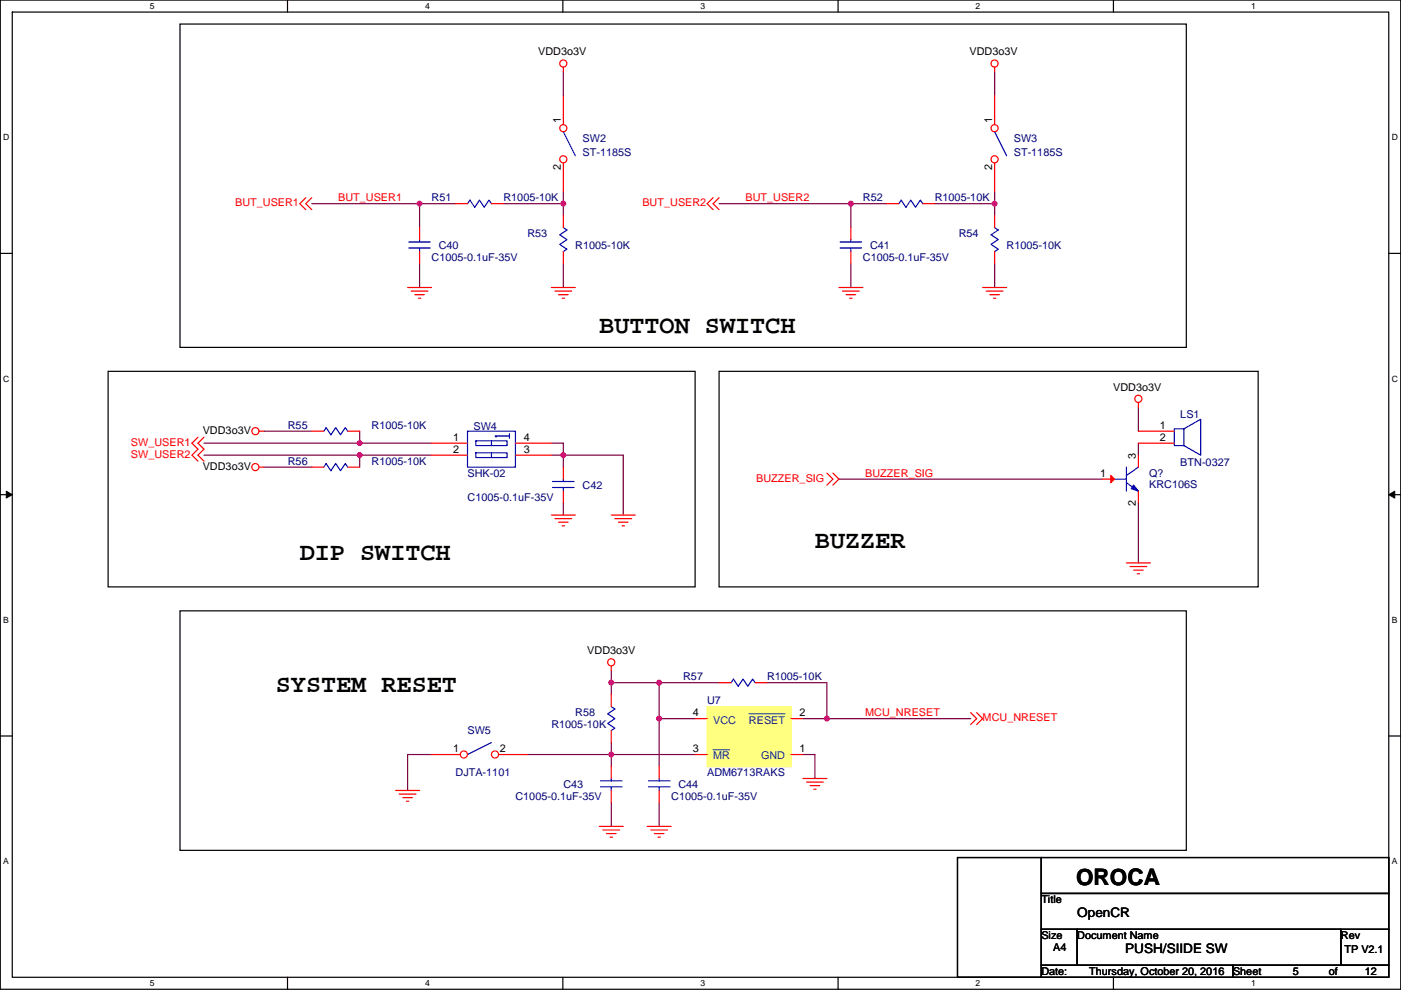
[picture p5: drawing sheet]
<svg xmlns="http://www.w3.org/2000/svg" width="297mm" height="210mm" viewBox="0 0 297 210" stroke-linecap="round" stroke-linejoin="round" font-family="sans-serif">
<path d="M.1 0h296.9v209.8h-296.9zM2.6 2.6h291.8v204.7h-291.8z" fill="none" stroke="#000" stroke-width=".25"/>
<g fill="#fff">
<path d="M31.8 .3h1v2h-1z"/>
<path d="M31.8 207.5h1v2.1h-1z"/>
</g>
<path d="M61 0v2.6M61 207.3v2.5" fill="none" stroke="#000" stroke-width=".25"/>
<g fill="#fff">
<path d="M90.1 .3h1v2h-1z"/>
<path d="M90.1 207.5h1v2.1h-1z"/>
</g>
<path d="M119.3 0v2.6M119.3 207.3v2.5" fill="none" stroke="#000" stroke-width=".25"/>
<g fill="#fff">
<path d="M148.5 .3h1v2h-1z"/>
<path d="M148.5 207.5h1v2.1h-1z"/>
</g>
<path d="M177.7 0v2.6M177.7 207.3v2.5" fill="none" stroke="#000" stroke-width=".25"/>
<g fill="#fff">
<path d="M206.9 .3h1v2h-1z"/>
<path d="M206.9 207.5h1v2.1h-1z"/>
</g>
<path d="M236.1 0v2.6M236.1 207.3v2.5" fill="none" stroke="#000" stroke-width=".25"/>
<g fill="#fff">
<path d="M265.2 .3h1v2h-1z"/>
<path d="M265.2 207.5h1v2.1h-1z"/>
<path d="M.7 28.2h1.3v2h-1.3z"/>
<path d="M295.1 28.2h1.3v2h-1.3z"/>
<path d="M.7 79.3h1.3v2.1h-1.3z"/>
<path d="M295.1 79.3h1.3v2.1h-1.3z"/>
</g>
<path d="M.1 53.7h2.5M294.4 53.7h2.6" fill="none" stroke="#000" stroke-width=".25"/>
<g fill="#fff">
<path d="M.7 130.5h1.2v2h-1.2z"/>
<path d="M295.1 130.5h1.2v2h-1.2z"/>
</g>
<path d="M.1 104.9h2.5M294.4 104.9h2.6" fill="none" stroke="#000" stroke-width=".25"/>
<path d="M1.3 104.2l1.3 .7-1.3 .7zM294.4 104.9l1.3-.7v1.4z" fill="#000" stroke="#000" stroke-width=".21"/>
<g fill="#fff">
<path d="M.7 181.7h1.2v2h-1.2z"/>
<path d="M295.1 181.7h1.2v2h-1.2z"/>
</g>
<g fill="none" stroke="#000" stroke-width=".25">
<path d="M38.2 5.1h213.3v68.6h-213.3zM22.9 78.8h124.5v45.7h-124.5zM152.5 78.8h114.3v45.7h-114.3zM38.2 129.6h213.3v50.8h-213.3zM.1 156.1h2.5M294.4 156.1h2.6M203 181.9h17.8v25.4h-17.8zM220.8 197.1h7.6v7.6h-7.6zM220.8 189.5h73.6v7.6h-73.6zM220.8 181.9h73.6v7.6h-73.6zM228.4 197.1h55.9v7.6h-55.9zM284.3 197.1h10.1v7.6h-10.1z"/>
<path d="M220.8 204.7h40.6v2.6h-40.6zM261.4 204.7h33v2.6h-33z"/>
</g>
<g fill="none" stroke="#800040" stroke-width=".25">
<path d="M119.4 15.3v5M210.9 15.3v5M66.1 43.2h22.9M89 55.9v5.1M89 43.2h7.6M89 43.2v5.1M106.7 43.2h12.7M119.4 55.9v5.1M119.4 40.7v2.5M119.4 43.2v2.5M152.5 43.2h27.9M180.4 43.2v5.1"/>
<path d="M180.4 55.9v5.1M180.4 43.2h7.6M198.2 43.2h12.7M210.9 40.7v5M210.9 55.9v5.1M43.2 94h33.1M43.2 96.5h33.1M55.9 99.1h10.2M55.9 91.5h10.2M76.3 91.5v2.5M76.3 94h15.2M76.3 96.5h15.2"/>
<path d="M76.3 96.5v2.6M116.9 94h2.5v2.5M116.9 96.5h2.5M119.4 96.5h12.7v12.7M119.4 96.5v2.6M241.4 94v2.5M241.4 86.4v5.1M119.4 106.7v2.5M177.9 101.6h55.8M241.4 106.7v12.7M129.6 144.8h10.2M129.6 142.3v2.5"/>
<path d="M129.6 157.5v2.5M129.6 144.8v2.5M139.8 144.8v7.6M139.8 152.4v10.2M139.8 144.8h12.7M139.8 152.4h7.6M162.6 144.8h12.7v7.6M170.2 152.4h5.1M175.3 152.4h30.5M91.5 160h-5.1v7.7M111.8 160h17.8M129.6 160h17.8"/>
<path d="M129.6 170.2v5.1M129.6 160v2.6M139.8 170.2v5.1M170.2 160h2.6v5.1"/>
</g>
<g fill="#f0f" stroke="#f0f" stroke-width=".25">
<circle cx="119.4" cy="43.2" r=".5"/>
<circle cx="88.9" cy="43.2" r=".5"/>
<circle cx="210.9" cy="43.2" r=".5"/>
<circle cx="180.4" cy="43.2" r=".5"/>
<circle cx="129.6" cy="160" r=".5"/>
<circle cx="175.3" cy="152.4" r=".5"/>
<circle cx="139.7" cy="144.8" r=".5"/>
<circle cx="139.7" cy="152.4" r=".5"/>
<circle cx="76.2" cy="94" r=".5"/>
<circle cx="76.2" cy="96.5" r=".5"/>
<circle cx="119.4" cy="96.5" r=".5"/>
<circle cx="129.6" cy="144.8" r=".5"/>
</g>
<g fill="none" stroke="#f00" stroke-width=".25">
<path d="M119.4 14.2v1.1M210.9 14.2v1.1M64.8 41.9l-1.2 1.3 1.2 1.3M66.1 41.9l-1.3 1.3 1.3 1.3M151.2 41.9l-1.3 1.3 1.3 1.3M152.5 41.9l-1.3 1.3 1.3 1.3M86.4 61h5.1M87.2 61.7h3.5M87.9 62.5h2.1M88.7 63.3h.5M116.9 61h5.1M117.7 61.7h3.5"/>
<path d="M118.4 62.5h2.1M119.2 63.3h.5M177.9 61h5M178.6 61.7h3.6M179.4 62.5h2M180.1 63.3h.6M208.3 61h5.1M209.1 61.7h3.6M209.9 62.5h2M210.6 63.3h.5M42 92.7l-1.3 1.3 1.3 1.3-1.3 1.2 1.3 1.3M43.2 92.7l-1.2 1.3 1.2 1.3-1.2 1.2 1.2 1.3"/>
<path d="M54.9 99.1h1M54.9 91.5h1M241.4 85.4v1M241.4 96.5v2.6M116.9 109.2h5.1M117.7 110h3.5M118.4 110.8h2.1M119.2 111.5h.5M129.6 109.2h5.1M130.4 110h3.5M131.1 110.8h2.1M131.9 111.5h.5"/>
<path d="M175.3 100.4l1.3 1.2-1.3 1.3M176.6 100.4l1.3 1.2-1.3 1.3M233.7 101.6h2.6M238.8 119.4h5.1M241.4 104.2v2.5M239.6 120.2h3.5M240.3 120.9h2.1M241.1 121.7h.5M129.6 141.2v1.1M152.5 144.8h2.5M160.1 144.8h2.5M205.8 151.2l1.3 1.2-1.3 1.3"/>
<path d="M207.1 151.2l1.2 1.2-1.2 1.3M83.9 167.7h5.1M84.6 168.4h3.6M85.4 169.2h2M86.2 169.9h.5M127.1 175.3h5M127.8 176h3.6M128.6 176.8h2M129.3 177.6h.6M137.2 175.3h5.1M138 176h3.5M138.7 176.8h2.1"/>
<path d="M139.5 177.6h.5M139.8 162.6v2.5M139.8 167.7v2.5M170.2 165.1h5.1M171 165.9h3.6M171.8 166.6h2M172.5 167.4h.5"/>
<circle cx="119.4" cy="13.5" r=".76"/>
<circle cx="210.9" cy="13.5" r=".76"/>
<circle cx="54.1" cy="99.1" r=".76"/>
<circle cx="54.1" cy="91.4" r=".76"/>
<circle cx="241.3" cy="84.6" r=".76"/>
<circle cx="129.6" cy="140.5" r=".76"/>
</g>
<path d="M119.4 28l2.6 5M238.8 99.1v5.1M241.4 99.1l-2.6 1.8M236.3 101.6h2.5M238.8 102.4l2.6 1.8M155 144.8l.5-.8 1 1.6 1-1.6 1.1 1.6 1-1.6 .5 .8M137.5 166.9h4.5M137.5 165.6h4.5M139.8 165.1v.5M139.8 166.9v.8" fill="none" stroke="#00f" stroke-width=".25"/>
<path d="M240.3 102.9l1.1 1.3-1.6-.5z" fill-rule="evenodd" fill="#00f" stroke="#00f" stroke-width=".25"/>
<path d="M235.5 100.9l.8 .7-.8 .8z" fill="#f00" stroke="#f00" stroke-width=".25"/>
<circle cx="119.4" cy="27.2" r=".76" fill="#fff" stroke="#f00" stroke-width=".25"/>
<path d="M119.4 20.3v6.1" fill="none" stroke="#f00" stroke-width=".25"/>
<circle cx="119.4" cy="33.8" r=".76" fill="#fff" stroke="#f00" stroke-width=".25"/>
<g fill="none" stroke="#f00" stroke-width=".25">
<path d="M119.4 34.6v6.1M96.6 43.2h2.5M104.2 43.2h2.5M119.4 45.7v2.6M119.4 53.4v2.5M91.5 94h7.6M91.5 96.5h7.6M109.3 94h7.6M109.3 96.5h7.6M129.6 147.3v2.6M129.6 155v2.5M147.4 152.4h2.5"/>
<path d="M167.7 152.4h2.5M129.6 162.6v2.5M129.6 167.7v2.5M147.4 160h2.5M167.7 160h2.5"/>
</g>
<path d="M149.9 149.9h17.8v12.7h-17.8z" fill="none" stroke="#ffff80" stroke-width=".25"/>
<path d="M149.9 149.9v12.7h17.8v-12.7z" fill-rule="evenodd" fill="#ffff80" stroke="#ffff80" stroke-width=".25"/>
<path d="M151.2 159h3.5M158.8 151.4h7.6" fill="none" stroke="#004080" stroke-width=".21"/>
<g fill="none" stroke="#00f" stroke-width=".25">
<path d="M210.9 28l2.5 5M99.1 43.2l.5-.8 1 1.6 1.1-1.6 1 1.6 1-1.6 .5 .8M119.4 48.3l.8 .5-1.5 1 1.5 1-1.5 1 1.5 1.1-.8 .5M99.1 91.5h10.2v7.6h-10.2zM100.9 93.5h6.6v1h-6.6zM100.9 96h6.6v1h-6.6zM104.2 93.5v1M104.2 96v1M108 92.5h-3l.2 .2M108 92v1M129.6 149.9l.8 .5-1.6 1 1.6 1-1.6 1 1.6 1.1-.8 .5M127.3 166.9h4.6"/>
<path d="M127.3 165.6h4.6M129.6 165.1v.5M129.6 166.9v.8"/>
</g>
<circle cx="210.9" cy="27.2" r=".76" fill="#fff" stroke="#f00" stroke-width=".25"/>
<path d="M210.9 20.3v6.1" fill="none" stroke="#f00" stroke-width=".25"/>
<circle cx="210.9" cy="33.8" r=".76" fill="#fff" stroke="#f00" stroke-width=".25"/>
<path d="M210.9 34.6v6.1M188 43.2h2.6M195.6 43.2h2.6M210.9 45.7v2.6M210.9 53.4v2.5M66.1 91.5h2.5M73.7 91.5h2.6" fill="none" stroke="#f00" stroke-width=".25"/>
<path d="M190.6 43.2l.5-.8 1 1.6 1-1.6 1 1.6 1-1.6 .5 .8M210.9 48.3l.7 .5-1.5 1 1.5 1-1.5 1 1.5 1.1-.7 .5M68.6 91.5l.5-.8 1.1 1.5 1-1.5 1 1.5 1-1.5 .5 .8M104.2 157.5l-5.1 2.5" fill="none" stroke="#00f" stroke-width=".25"/>
<circle cx="98.3" cy="160" r=".76" fill="#fff" stroke="#f00" stroke-width=".25"/>
<path d="M91.5 160h6.1" fill="none" stroke="#f00" stroke-width=".25"/>
<circle cx="104.9" cy="160" r=".76" fill="#fff" stroke="#f00" stroke-width=".25"/>
<path d="M89 48.3v2.5M89 53.4v2.5M180.4 48.3v2.5M180.4 53.4v2.5M66.1 99.1h2.5M73.7 99.1h2.6M119.4 99.1v2.5M241.4 91.5h7.6M241.4 94h7.6M119.4 104.2v2.5M105.7 160h6.1" fill="none" stroke="#f00" stroke-width=".25"/>
<g fill="none" stroke="#00f" stroke-width=".25">
<path d="M86.7 52.6h4.5M86.7 51.3h4.5M89 50.8v.5M89 52.6v.8M178.1 52.6h4.6M178.1 51.3h4.6M180.4 52.6v.8M180.4 50.8v.5M68.6 99.1l.5-.8 1.1 1.5 1-1.5 1 1.5 1-1.5 .5 .8M251 91l3.6-2.1v7.6l-3.6-2v-3.5h-2v3.5h2M117.2 103.4h4.5M117.2 102.1h4.5"/>
<path d="M119.4 101.6v.5M119.4 103.4v.8"/>
</g>
<g fill="#f0f" stroke="#f0f" stroke-width=".25">
<circle cx="119.4" cy="43.2" r=".5"/>
<circle cx="88.9" cy="43.2" r=".5"/>
<circle cx="210.9" cy="43.2" r=".5"/>
<circle cx="180.4" cy="43.2" r=".5"/>
<circle cx="129.6" cy="160" r=".5"/>
<circle cx="175.3" cy="152.4" r=".5"/>
<circle cx="139.7" cy="144.8" r=".5"/>
<circle cx="139.7" cy="152.4" r=".5"/>
<circle cx="76.2" cy="94" r=".5"/>
<circle cx="76.2" cy="96.5" r=".5"/>
<circle cx="119.4" cy="96.5" r=".5"/>
<circle cx="129.6" cy="144.8" r=".5"/>
</g>
<g font-size="5.3">
<text x="127.1" y="70.5">BUTTON SWITCH</text>
<text x="63.6" y="118.8">DIP SWITCH</text>
<text x="172.8" y="116.3">BUZZER</text>
<text x="58.5" y="146.7">SYSTEM RESET</text>
</g>
<text font-size="4.8" x="228.2" y="187.6">OROCA</text>
<g font-size="2.8">
<text x="228.4" y="194.5">OpenCR</text>
<text x="238.6" y="202.2">PUSH/SIIDE SW</text>
</g>
<g font-size="2.3">
<text x="114.1" y="11.7">VDD3o3V</text>
<text x="205.5" y="11.7">VDD3o3V</text>
<text x="118.9" y="26.2" transform="rotate(-90 118.9 26.2)">1</text>
<text x="210.4" y="26.2" transform="rotate(-90 210.4 26.2)">1</text>
<text x="118.9" y="36.1" transform="rotate(-90 118.9 36.1)">2</text>
<text x="210.4" y="36.1" transform="rotate(-90 210.4 36.1)">2</text>
<text x="236" y="82.8">VDD3o3V</text>
<text x="43" y="92">VDD3o3V</text>
<text x="96.1" y="93.5">1</text>
<text x="111.1" y="93.5">4</text>
<text x="245.9" y="90.9">1</text>
<text x="245.9" y="93.5">2</text>
<text x="43" y="99.6">VDD3o3V</text>
<text x="96.1" y="96">2</text>
<text x="111.1" y="96">3</text>
<text x="233.2" y="101.1">1</text>
<text x="240.8" y="97.3" transform="rotate(-90 240.8 97.3)">3</text>
<text x="240.8" y="107.2" transform="rotate(-90 240.8 107.2)">2</text>
<text x="124.5" y="138.7">VDD3o3V</text>
<text x="146.9" y="151.9">4</text>
<text x="169.5" y="151.9">2</text>
<text x="96.1" y="159.5">1</text>
<text x="106" y="159.5">2</text>
<text x="146.9" y="159.5">3</text>
<text x="169.5" y="159.5">1</text>
<text x="220.8" y="191.6">Title</text>
<text x="220.8" y="199.2">Size</text>
<text x="223.3" y="201.7">A4</text>
<text x="228.4" y="199.2">Document Name</text>
<text x="284.3" y="199.2">Rev</text>
<text x="285" y="202.2">TP V2.1</text>
<text x="220.8" y="206.8">Date:</text>
<text x="230.9" y="206.8">Thursday, October 20, 2016</text>
<text x="261.4" y="206.8">Sheet</text>
<text x="274.1" y="206.8">5</text>
<text x="281.7" y="206.8">of</text>
<text x="289.4" y="206.8">12</text>
</g>
<g font-size="2.3" fill="#000080">
<text x="123.5" y="30">SW2</text>
<text x="123.5" y="33.1">ST-1185S</text>
<text x="214.9" y="30">SW3</text>
<text x="214.9" y="33.1">ST-1185S</text>
<text x="91.5" y="42.7">R51</text>
<text x="106.7" y="42.7">R1005-10K</text>
<text x="182.9" y="42.7">R52</text>
<text x="198.2" y="42.7">R1005-10K</text>
<text x="93" y="52.9">C40</text>
<text x="111.8" y="50.3">R53</text>
<text x="122" y="52.9">R1005-10K</text>
<text x="184.5" y="52.9">C41</text>
<text x="203.3" y="50.3">R54</text>
<text x="213.4" y="52.9">R1005-10K</text>
<text x="91.5" y="55.4">C1005-0.1uF-35V</text>
<text x="182.9" y="55.4">C1005-0.1uF-35V</text>
<text x="250.3" y="88.7">LS1</text>
<text x="61" y="91">R55</text>
<text x="78.8" y="91">R1005-10K</text>
<text x="100.4" y="91.2">SW4</text>
<text x="61" y="98.6">R56</text>
<text x="78.8" y="98.6">R1005-10K</text>
<text x="99.1" y="101.1">SHK-02</text>
<text x="243.6" y="101.1">Q?</text>
<text x="250.3" y="98.8">BTN-0327</text>
<text x="99.1" y="106.2">C1005-0.1uF-35V</text>
<text x="123.5" y="103.7">C42</text>
<text x="243.6" y="103.4">KRC106S</text>
<text x="144.8" y="144.3">R57</text>
<text x="149.9" y="149.4">U7</text>
<text x="162.6" y="144.3">R1005-10K</text>
<text x="99.1" y="155.7">SW5</text>
<text x="116.9" y="154.5">R1005-10K</text>
<text x="122" y="151.9">R58</text>
<text x="96.6" y="164.6">DJTA-1101</text>
<text x="119.4" y="167.2">C43</text>
<text x="143.8" y="167.2">C44</text>
<text x="149.9" y="164.6">ADM6713RAKS</text>
<text x="109.3" y="169.7">C1005-0.1uF-35V</text>
<text x="142.3" y="169.7">C1005-0.1uF-35V</text>
</g>
<g font-size="2.3" fill="#f00">
<text x="49.8" y="43.7">BUT_USER1</text>
<text x="71.7" y="42.7">BUT_USER1</text>
<text x="136.2" y="43.7">BUT_USER2</text>
<text x="158" y="42.7">BUT_USER2</text>
<text x="27.7" y="94.5">SW_USER1</text>
<text x="27.7" y="97.1">SW_USER2</text>
<text x="183.4" y="101.1">BUZZER_SIG</text>
<text x="160.3" y="102.2">BUZZER_SIG</text>
<text x="183.4" y="151.9">MCU_NRESET</text>
<text x="208.3" y="153">MCU_NRESET</text>
</g>
<g font-size="2.3" fill="#004080">
<text x="151.2" y="153.5">VCC</text>
<text x="158.8" y="153.5">RESET</text>
<text x="151.2" y="161.1">MR</text>
<text x="161.4" y="161.1">GND</text>
</g>
<g font-size="1.8">
<text x="31.8" y="1.9">5</text>
<text x="90.1" y="1.9">4</text>
<text x="148.5" y="1.9">3</text>
<text x="206.9" y="1.9">2</text>
<text x="265.2" y="1.9">1</text>
<text x=".7" y="29.8">D</text>
<text x="295.1" y="29.8">D</text>
<text x=".7" y="81">C</text>
<text x="295.1" y="81">C</text>
<text x=".7" y="132.1">B</text>
<text x="295.1" y="132.1">B</text>
<text x=".7" y="183.3">A</text>
<text x="295.1" y="183.3">A</text>
<text x="31.8" y="209.2">5</text>
<text x="90.1" y="209.2">4</text>
<text x="148.5" y="209.2">3</text>
<text x="206.9" y="209.2">2</text>
<text x="265.2" y="209.2">1</text>
</g>
</svg>
